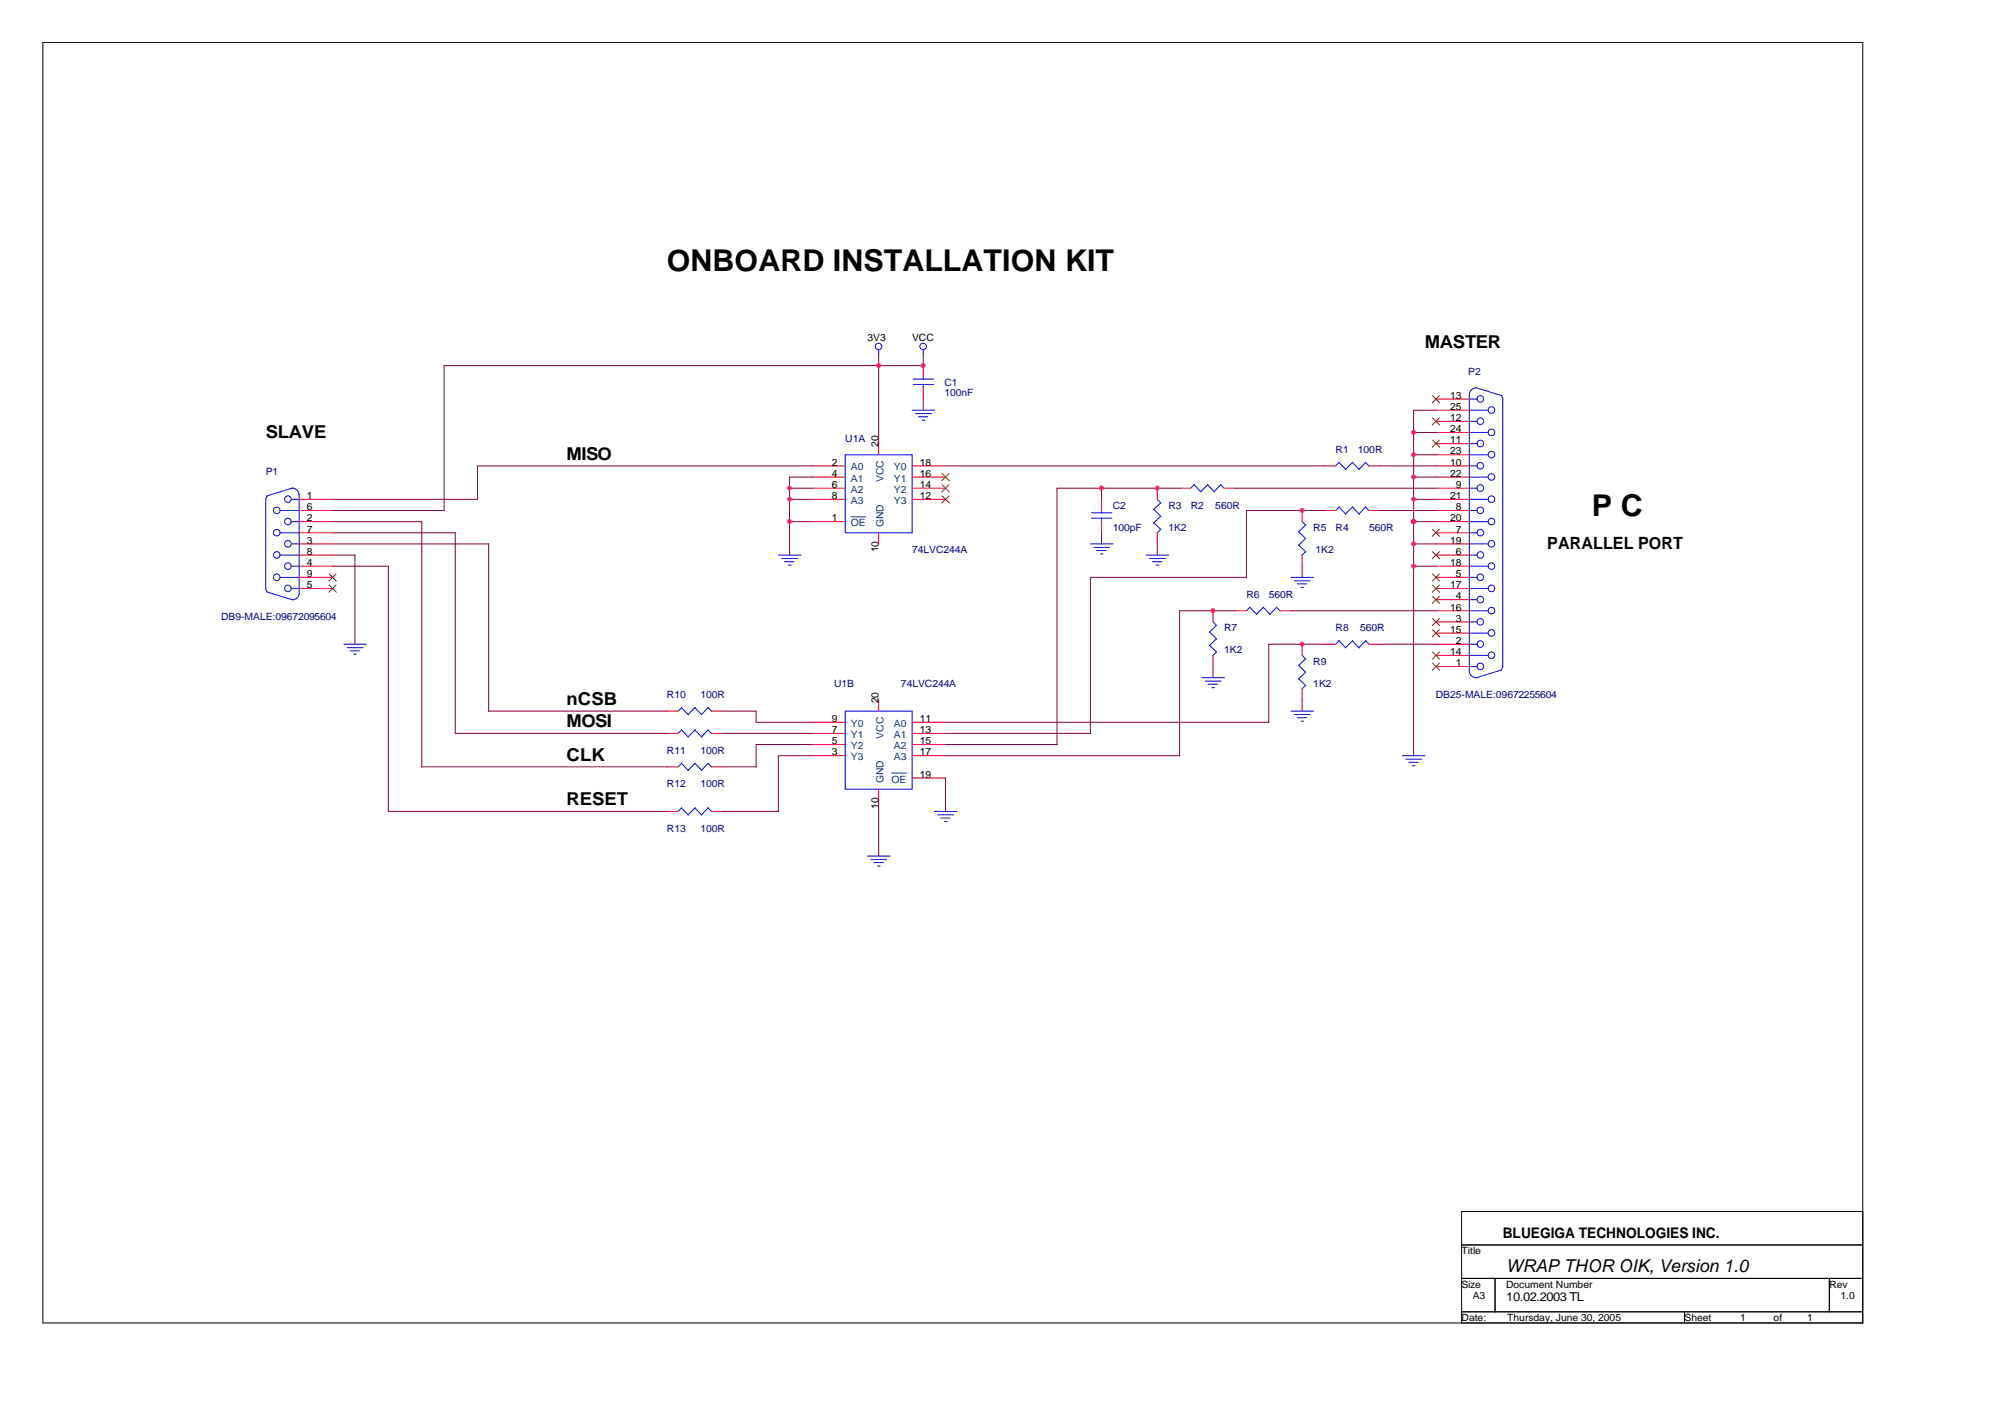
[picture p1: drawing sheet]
<svg xmlns="http://www.w3.org/2000/svg" width="297mm" height="210mm" viewBox="0 0 297 210" stroke-linecap="round" stroke-linejoin="round" font-family="sans-serif">
<path d="M6.3 6.3h269.7v189.7h-269.7zM276 179.5h-59.5v16.5M216.5 184.4h59.5M216.5 189.4h59.5M216.5 194.3h59.5M221.5 189.4v4.9M249.6 194.3v1.7M271 189.4v4.9" fill="none" stroke="#000" stroke-width=".15"/>
<g fill="none" stroke="#00f" stroke-width=".15">
<path d="M130.2 51.8v.7M135.3 57h3M135.3 56.1h3M136.8 51.8v.7M136.8 55.8v.4M136.8 56.9v.6M217.7 59.1h1.2M218.6 57.4l3.9 1.2M218.7 57.5a1.01 1.01 0 0 0-1 .9v41.1M222.4 58.6l.2 .5M222.6 59.1v39.6l-.2 .5M39.6 73.5l-.2 .5v13.2"/>
<path d="M41.5 78.9h2.9M41.5 75.6h2.9M43.1 74h1.2M43.1 77.3h1.2M43.3 72.3a1.01 1.01 0 0 1 1 1M43.4 72.3l-3.9 1.2M44.3 73.3v14.6a.96 .96 0 0 1-1 .9M125.2 67.4h9.9v11.5h-9.9zM135.1 60.8h3.4M135.6 61.3h2.4M136.1 61.7h1.4M136.6 62.2h.4"/>
<path d="M161.7 76.8h3M161.7 76h3M163.2 75.6v.4M163.2 76.7v.6M170.9 75.5l1.1 1M170.9 77.4l1.1 1.1M171.4 74l.6 .5M172 74.5l-1.1 1M172 76.5l-1.1 1M172 78.4l-.6 .6M176.9 71.8l1 1.1M177 71.8l-.6 .5"/>
<path d="M178.9 71.8l1 1.1M178.9 71.8l-1 1M180.8 71.8l.6 .6M180.9 71.8l-1 1M192.4 78.8l1.1 1M192.9 77.3l.6 .5M193.4 77.8l-1 1M193.4 79.8l-1 1M198.4 75.1l1 1.1M198.4 68.5l1 1.1M198.4 75.1l-.5 .5M198.4 68.5l-.5 .5"/>
<path d="M200.4 75.1l1 1.1M200.4 68.5l1 1.1M200.4 75.1l-1.1 1M200.4 68.5l-1.1 1M202.3 75.1l.6 .6M202.3 68.5l.6 .6M202.4 75.1l-1.1 1M202.4 68.5l-1.1 1M217.6 60.8h2.9M217.6 67.4h2.9M217.6 64.1h2.9M217.6 70.7h2.9"/>
<path d="M217.6 74h2.9M217.6 77.3h2.9M217.7 78.9h1.2M217.7 62.4h1.2M217.7 65.7h1.2M217.7 69h1.2M217.7 72.3h1.2M217.7 75.6h1.2M39.4 87.2l.1 .4M39.5 87.7l3.9 1.2M41.5 85.5h2.9M41.5 82.2h2.9"/>
<path d="M43.1 80.6h1.2M43.1 83.9h1.2M43.1 87.2h1.2M50.9 95.4h3.4M51.4 95.9h2.4M51.9 96.4h1.4M52.4 96.9h.4M115.3 82.2h3.4M115.8 82.7h2.4M116.2 83.2h1.4M116.8 83.7h.4M161.5 80.6h3.4"/>
<path d="M162.1 81.1h2.3M162.5 81.5h1.4M163 82.1h.4M169.8 82.2h3.3M170.3 82.7h2.3M170.7 83.2h1.4M171.3 83.7h.4M179.2 93.6l1.1 1.1M179.2 95.6l1.1 1M179.7 92.1l.6 .6M180.2 92.6l-1 1.1M180.2 94.6l-1 1"/>
<path d="M180.2 96.6l-.5 .5M185.2 90l1 1M185.2 89.9l-.5 .6M187.2 90l1 1M187.2 89.9l-1.1 1.1M189.1 90l.6 .5M189.1 89.9l-1 1.1M191.3 85.5h3.3M191.8 86h2.3M192.2 86.5h1.4M192.4 80.7l1.1 1.1M192.4 98.6l1.1 1"/>
<path d="M192.7 87h.4M192.9 97.1l.6 .5M193.4 81.7l-.5 .6M193.4 97.6l-1 1M193.4 99.6l-1 1M198.4 94.9l1 1.1M198.4 94.9l-.5 .5M200.4 94.9l1 1.1M200.4 94.9l-1.1 1M202.3 94.9l.6 .6M202.4 94.9l-1.1 1M217.6 80.6h2.9"/>
<path d="M217.6 83.9h2.9M217.6 87.2h2.9M217.6 90.5h2.9M217.6 93.8h2.9M217.6 97.1h2.9M217.7 99.4a1.01 1.01 0 0 0 1 1M217.7 85.5h1.2M217.7 95.4h1.2M217.7 82.2h1.2M217.7 88.8h1.2M217.7 92.1h1.2M217.7 98.7h1.2"/>
<path d="M222.5 99.2l-3.9 1.2M101 108.1l1 1.1M101 104.8l1 1.1M101 113.1l1 1M101 119.7l1 1M101 108.1l-.5 .5M101 104.8l-.5 .5M101 113l-.5 .6M101 119.6l-.5 .6M103 108.1l1 1.1M103 104.8l1 1.1M103 113.1l1 1"/>
<path d="M103 119.7l1 1M103 108.1l-1.1 1M103 104.8l-1.1 1M103 113l-1.1 1.1M103 119.6l-1.1 1.1M104.9 108.1l.6 .6M104.9 104.8l.6 .6M104.9 113.1l.6 .5M104.9 119.7l.6 .5M104.9 108.1l-1 1M104.9 104.8l-1 1M104.9 113l-1 1.1"/>
<path d="M104.9 119.6l-1 1.1M125.2 105.3h9.9v11.6h-9.9zM178.1 100.4h3.3M178.6 100.9h2.3M179 101.4h1.4M179.5 101.9h.4M191.3 105.3h3.3M191.8 105.8h2.3M192.2 106.3h1.4M192.4 100.6l1.1 1M192.7 106.8h.4M193.4 101.5l-.5 .6"/>
<path d="M207.8 111.9h3.3M208.3 112.5h2.3M208.7 112.9h1.4M209.3 113.4h.3M128.5 126.8h3.4M129 127.3h2.4M129.5 127.8h1.4M130 128.3h.4M138.4 120.2h3.4M138.9 120.7h2.4M139.4 121.2h1.4M139.9 121.7h.4"/>
<circle cx="130.2" cy="51.3" r=".48"/>
<circle cx="136.8" cy="51.3" r=".48"/>
<circle cx="219.3" cy="59.1" r=".49"/>
<circle cx="41" cy="78.9" r=".49"/>
<circle cx="41" cy="75.6" r=".49"/>
<circle cx="42.7" cy="74" r=".49"/>
<circle cx="42.7" cy="77.3" r=".49"/>
<circle cx="219.3" cy="78.9" r=".49"/>
<circle cx="219.3" cy="72.3" r=".49"/>
<circle cx="219.3" cy="65.7" r=".49"/>
<circle cx="219.3" cy="62.4" r=".49"/>
<circle cx="219.3" cy="75.6" r=".49"/>
<circle cx="219.3" cy="69" r=".49"/>
<circle cx="221" cy="67.3" r=".49"/>
<circle cx="221" cy="60.7" r=".49"/>
<circle cx="221" cy="74" r=".49"/>
<circle cx="221" cy="70.6" r=".49"/>
<circle cx="221" cy="64" r=".49"/>
<circle cx="221" cy="77.3" r=".49"/>
<circle cx="41" cy="85.5" r=".49"/>
<circle cx="41" cy="82.2" r=".49"/>
<circle cx="42.7" cy="80.6" r=".49"/>
<circle cx="42.7" cy="87.2" r=".49"/>
<circle cx="42.7" cy="83.9" r=".49"/>
<circle cx="219.3" cy="92.1" r=".49"/>
<circle cx="219.3" cy="98.7" r=".49"/>
<circle cx="219.3" cy="88.8" r=".49"/>
<circle cx="219.3" cy="85.5" r=".49"/>
<circle cx="219.3" cy="95.4" r=".49"/>
<circle cx="219.3" cy="82.2" r=".49"/>
<circle cx="221" cy="93.8" r=".49"/>
<circle cx="221" cy="80.6" r=".49"/>
<circle cx="221" cy="87.2" r=".49"/>
<circle cx="221" cy="97.1" r=".49"/>
<circle cx="221" cy="83.9" r=".49"/>
<circle cx="221" cy="90.5" r=".49"/>
</g>
<g fill="none" stroke="#f00" stroke-width=".15">
<path d="M136.8 54.2v1.6M136.8 57.5v1.6M212.7 59.1h5M44.3 75.6h5M44.3 74h5M44.3 77.3h5M44.3 78.9h5M120.3 72.3h4.9M120.3 69h4.9M120.3 74h4.9M120.3 70.7h4.9M120.3 77.3h4.9"/>
<path d="M130.2 65.7v1.7M130.2 78.9v1.7M135.1 72.3h5M135.1 69h5M135.1 74h5M135.1 70.7h5M163.2 74v1.6M163.2 77.3v1.6M171.4 72.3v1.7M171.4 78.9v1.7M174.8 72.3h1.6M181.4 72.3h1.6"/>
<path d="M192.9 75.6v1.7M196.2 75.6h1.7M196.2 69h1.7M202.8 75.6h1.7M202.8 69h1.7M212.7 72.3h5M212.7 75.6h5M212.7 69h5M212.7 74h5M212.7 70.7h5M212.7 77.3h5M212.7 60.8h5"/>
<path d="M212.7 62.4h5M212.7 64.1h5M212.7 65.7h5M212.7 67.4h5M212.7 78.9h5M44.3 80.6h5M44.3 82.2h5M44.3 83.9h5M44.3 85.5h5M44.3 87.2h5M179.7 90.5v1.6M179.7 97.1v1.6"/>
<path d="M183 90.5h1.7M189.6 90.5h1.7M192.9 82.2v1.7M192.9 95.4v1.7M196.2 95.4h1.7M202.8 95.4h1.7M212.7 95.4h5M212.7 90.5h5M212.7 80.6h5M212.7 82.2h5M212.7 83.9h5M212.7 85.5h5"/>
<path d="M212.7 87.2h5M212.7 88.8h5M212.7 92.1h5M212.7 93.8h5M212.7 97.1h5M212.7 98.7h5M98.8 108.6h1.7M98.8 105.3h1.7M98.8 113.6h1.7M105.4 108.6h1.7M105.4 105.3h1.7M105.4 113.6h1.7"/>
<path d="M120.3 108.6h4.9M120.3 111.9h4.9M120.3 110.3h4.9M120.3 107h4.9M130.2 103.7v1.6M130.2 116.9v1.6M135.1 108.6h5M135.1 111.9h5M135.1 110.3h5M135.1 107h5M135.1 115.2h5M192.9 102v1.7"/>
<path d="M98.8 120.2h1.7M105.4 120.2h1.7"/>
</g>
<path d="M126.1 76.6h2.2M132.1 114.5h2.2" fill="none" stroke="#004080" stroke-width=".15"/>
<g fill="none" stroke="#804000" stroke-width=".15">
<path d="M212.2 58.6l1.1 1.1M213.2 58.6l-1 1.1M139.6 73.5l1 1M139.6 71.8l1 1.1M139.6 70.2l1 1M140.6 73.5l-1.1 1M140.6 71.8l-1.1 1.1M140.6 70.2l-1.1 1M212.2 61.9l1.1 1.1M212.2 65.2l1.1 1.1M212.2 78.4l1.1 1.1M213.2 61.9l-1 1.1"/>
<path d="M213.2 65.2l-1 1.1M213.2 78.4l-1 1.1M48.8 86.7l1 1M48.8 85l1 1.1M49.8 86.7l-1.1 1M49.8 85l-1.1 1.1M212.2 81.7l1.1 1.1M212.2 85l1.1 1.1M212.2 86.7l1.1 1M212.2 88.3l1.1 1.1M212.2 91.6l1.1 1.1M212.2 93.3l1.1 1"/>
<path d="M212.2 96.6l1.1 1M212.2 98.2l1.1 1.1M213.2 81.7l-1 1.1M213.2 85l-1 1.1M213.2 86.7l-1 1M213.2 88.3l-1 1.1M213.2 91.6l-1 1.1M213.2 93.3l-1 1M213.2 96.6l-1 1M213.2 98.2l-1 1.1"/>
</g>
<g fill="none" stroke="#800040" stroke-width=".15">
<path d="M130.2 52.5v13.3M136.8 52.5v1.7M136.8 59.1v1.7M136.8 54.2h-71v21.5M49.3 74h21.5M49.3 75.6h16.5M49.3 77.3h13.2M49.3 78.9h18.2M62.5 77.3v36.3M67.4 78.9v29.8M117 74h3.3M117 72.3h3.3"/>
<path d="M117 77.3h3.3M120.3 70.7h-3.3v11.6M120.3 69h-49.6v5M140.1 69h56.2M163.2 72.3v1.7M163.2 78.9v1.7M174.8 72.3h-18.2v38M183 72.3h29.8M196.3 75.6h-11.6v10M204.5 75.6h8.3M204.5 69h8.3M209.4 74h3.4"/>
<path d="M209.4 70.7h3.4M209.4 77.3h3.4M209.4 64.1h3.4M209.4 67.4h3.4M212.8 60.8h-3.4v51.2M49.3 83.9h8.3M49.3 80.6h23.1M49.3 82.2h3.3M52.6 82.2v13.3M57.5 83.9v36.3M72.4 80.6v24.8M171.4 80.6v1.7"/>
<path d="M179.7 98.7v1.7M183 90.5h-8.2v21.5M184.7 85.5h-23.2v23.2M191.3 90.5h21.5M192.9 83.9v1.7M196.3 95.4h-8.3v11.6M204.5 95.4h8.3M209.4 83.9h3.4M209.4 80.6h3.4M62.5 113.6h36.3M67.4 108.6h31.4M72.4 105.3h26.4"/>
<path d="M107.1 108.6h13.2M107.1 105.3h5M107.1 113.6h5M112 105.3v1.7M112 107h8.3M120.3 111.9h-5v8.3M120.3 110.3h-8.3v3.3M130.2 118.5v8.3M140.1 108.6h21.5M140.1 115.2v5M140.1 111.9h34.7M140.1 110.3h16.5"/>
<path d="M140.1 107h47.9M192.9 103.7v1.7M57.5 120.2h41.3M107.1 120.2h8.3"/>
</g>
<g fill="#f0f" stroke="#f0f" stroke-width=".15">
<circle cx="116.9" cy="74" r=".32"/>
<circle cx="136.8" cy="54.1" r=".32"/>
<circle cx="163.2" cy="72.3" r=".32"/>
<circle cx="130.2" cy="54.1" r=".32"/>
<circle cx="209.4" cy="77.3" r=".32"/>
<circle cx="209.4" cy="80.6" r=".32"/>
<circle cx="179.7" cy="90.5" r=".32"/>
<circle cx="192.9" cy="75.6" r=".32"/>
<circle cx="116.9" cy="77.3" r=".32"/>
<circle cx="209.4" cy="67.3" r=".32"/>
<circle cx="116.9" cy="72.3" r=".32"/>
<circle cx="209.4" cy="83.9" r=".32"/>
<circle cx="171.4" cy="72.3" r=".32"/>
<circle cx="209.4" cy="74" r=".32"/>
<circle cx="209.4" cy="64" r=".32"/>
<circle cx="209.4" cy="70.6" r=".32"/>
<circle cx="192.9" cy="95.4" r=".32"/>
</g>
<g font-size="4.4">
<text x="98.8" y="40.1">ONBOARD INSTALLATION KIT</text>
<text x="235.8" y="76.4">P C</text>
</g>
<g font-size="2.6">
<text x="211.1" y="51.6">MASTER</text>
<text x="39.4" y="64.8">SLAVE</text>
<text x="83.9" y="68.1">MISO</text>
<text x="83.9" y="104.5">nCSB</text>
<text x="83.9" y="107.8">MOSI</text>
<text x="83.9" y="112.7">CLK</text>
<text x="83.9" y="119.3">RESET</text>
<text x="223.1" y="188.4">WRAP THOR OIK, Version 1.0</text>
</g>
<text font-size="2.5" x="229.2" y="81.3">PARALLEL PORT</text>
<text font-size="2.2" x="222.6" y="183.3">BLUEGIGA TECHNOLOGIES INC.</text>
<text font-size="1.8" x="223.1" y="192.7">10.02.2003 TL</text>
<g font-size="1.5">
<text x="128.5" y="50.6">3V3</text>
<text x="135.1" y="50.6">VCC</text>
<text x="214.8" y="59.1">13</text>
<text x="214.8" y="60.7">25</text>
<text x="214.8" y="62.4">12</text>
<text x="214.8" y="64">24</text>
<text x="214.8" y="65.7">11</text>
<text x="123.2" y="69">2</text>
<text x="123.2" y="70.6">4</text>
<text x="130.1" y="66.2" transform="rotate(-90 130.1 66.2)">20</text>
<text x="136.3" y="70.6">16</text>
<text x="136.3" y="69">18</text>
<text x="214.8" y="67.3">23</text>
<text x="214.8" y="69">10</text>
<text x="214.8" y="70.6">22</text>
<text x="45.5" y="77.2">2</text>
<text x="45.5" y="75.6">6</text>
<text x="45.5" y="73.9">1</text>
<text x="123.2" y="72.3">6</text>
<text x="123.2" y="73.9">8</text>
<text x="123.2" y="77.2">1</text>
<text x="136.3" y="73.9">12</text>
<text x="136.3" y="72.3">14</text>
<text x="214.8" y="73.9">21</text>
<text x="214.8" y="77.2">20</text>
<text x="215.7" y="72.3">9</text>
<text x="215.7" y="75.6">8</text>
<text x="45.5" y="83.8">4</text>
<text x="45.5" y="82.2">8</text>
<text x="45.5" y="80.5">3</text>
<text x="45.5" y="78.9">7</text>
<text x="130.1" y="81.8" transform="rotate(-90 130.1 81.8)">10</text>
<text x="214.8" y="80.5">19</text>
<text x="214.8" y="83.8">18</text>
<text x="215.7" y="78.9">7</text>
<text x="215.7" y="82.2">6</text>
<text x="45.5" y="87.1">5</text>
<text x="45.5" y="85.5">9</text>
<text x="214.8" y="87.1">17</text>
<text x="215.7" y="85.5">5</text>
<text x="215.7" y="88.8">4</text>
<text x="214.8" y="90.4">16</text>
<text x="214.8" y="93.7">15</text>
<text x="215.7" y="92.1">3</text>
<text x="215.7" y="95.4">2</text>
<text x="214.8" y="97">14</text>
<text x="215.7" y="98.7">1</text>
<text x="123.2" y="106.9">9</text>
<text x="130.1" y="104.2" transform="rotate(-90 130.1 104.2)">20</text>
<text x="136.3" y="106.9">11</text>
<text x="123.2" y="111.9">3</text>
<text x="123.2" y="110.3">5</text>
<text x="123.2" y="108.6">7</text>
<text x="136.3" y="108.6">13</text>
<text x="136.3" y="110.3">15</text>
<text x="136.3" y="111.9">17</text>
<text x="130.1" y="119.8" transform="rotate(-90 130.1 119.8)">10</text>
<text x="136.3" y="115.2">19</text>
<text x="216.5" y="185.8">Title</text>
<text x="216.5" y="190.7">Size</text>
<text x="223.1" y="190.7">Document Number</text>
<text x="271" y="190.7">Rev</text>
<text x="216.5" y="195.7">Date:</text>
<text x="218.2" y="192.4">A3</text>
<text x="223.3" y="195.7">Thursday, June 30, 2005</text>
<text x="249.6" y="195.7">Sheet</text>
<text x="257.8" y="195.7">1</text>
<text x="262.8" y="195.7">of</text>
<text x="267.7" y="195.7">1</text>
<text x="272.7" y="192.4">1.0</text>
</g>
<g font-size="1.5" fill="#000080">
<text x="139.9" y="57.2">C1</text>
<text x="139.9" y="58.6">100nF</text>
<text x="217.5" y="55.5">P2</text>
<text x="125.2" y="65.4">U1A</text>
<text x="39.4" y="70.4">P1</text>
<text x="197.9" y="67.1">R1</text>
<text x="201.2" y="67.1">100R</text>
<text x="164.8" y="75.3">C2</text>
<text x="173.1" y="75.3">R3</text>
<text x="176.4" y="75.3">R2</text>
<text x="180" y="75.3">560R</text>
<text x="135.1" y="81.9">74LVC244A</text>
<text x="164.8" y="78.6">100pF</text>
<text x="173.1" y="78.6">1K2</text>
<text x="194.6" y="78.6">R5</text>
<text x="194.9" y="81.9">1K2</text>
<text x="197.9" y="78.6">R4</text>
<text x="202.8" y="78.6">560R</text>
<text x="184.7" y="88.5">R6</text>
<text x="188" y="88.5">560R</text>
<text x="32.8" y="91.8">DB9-MALE:09672095604</text>
<text x="181.4" y="93.5">R7</text>
<text x="197.9" y="93.5">R8</text>
<text x="201.5" y="93.5">560R</text>
<text x="123.6" y="101.7">U1B</text>
<text x="133.5" y="101.7">74LVC244A</text>
<text x="181.4" y="96.8">1K2</text>
<text x="194.6" y="98.4">R9</text>
<text x="194.6" y="101.7">1K2</text>
<text x="98.8" y="103.4">R10</text>
<text x="103.8" y="103.4">100R</text>
<text x="212.7" y="103.4">DB25-MALE:09672255604</text>
<text x="98.8" y="111.6">R11</text>
<text x="103.8" y="111.6">100R</text>
<text x="98.8" y="116.6">R12</text>
<text x="103.8" y="116.6">100R</text>
<text x="98.8" y="123.2">R13</text>
<text x="103.8" y="123.2">100R</text>
</g>
<g font-size="1.5" fill="#004080">
<text x="126.1" y="69.7">A0</text>
<text x="126.1" y="71.3">A1</text>
<text x="130.9" y="71.4" transform="rotate(-90 130.9 71.4)">VCC</text>
<text x="132.4" y="71.3">Y1</text>
<text x="132.4" y="69.7">Y0</text>
<text x="126.1" y="73">A2</text>
<text x="126.1" y="74.6">A3</text>
<text x="126.1" y="77.9">OE</text>
<text x="132.4" y="74.6">Y3</text>
<text x="132.4" y="73">Y2</text>
<text x="130.9" y="78.1" transform="rotate(-90 130.9 78.1)">GND</text>
<text x="126.1" y="107.7">Y0</text>
<text x="132.4" y="107.7">A0</text>
<text x="126.1" y="112.6">Y3</text>
<text x="126.1" y="111">Y2</text>
<text x="126.1" y="109.3">Y1</text>
<text x="130.9" y="109.4" transform="rotate(-90 130.9 109.4)">VCC</text>
<text x="132.4" y="109.3">A1</text>
<text x="132.4" y="111">A2</text>
<text x="132.4" y="112.6">A3</text>
<text x="130.9" y="116" transform="rotate(-90 130.9 116)">GND</text>
<text x="132.1" y="115.9">OE</text>
</g>
</svg>
